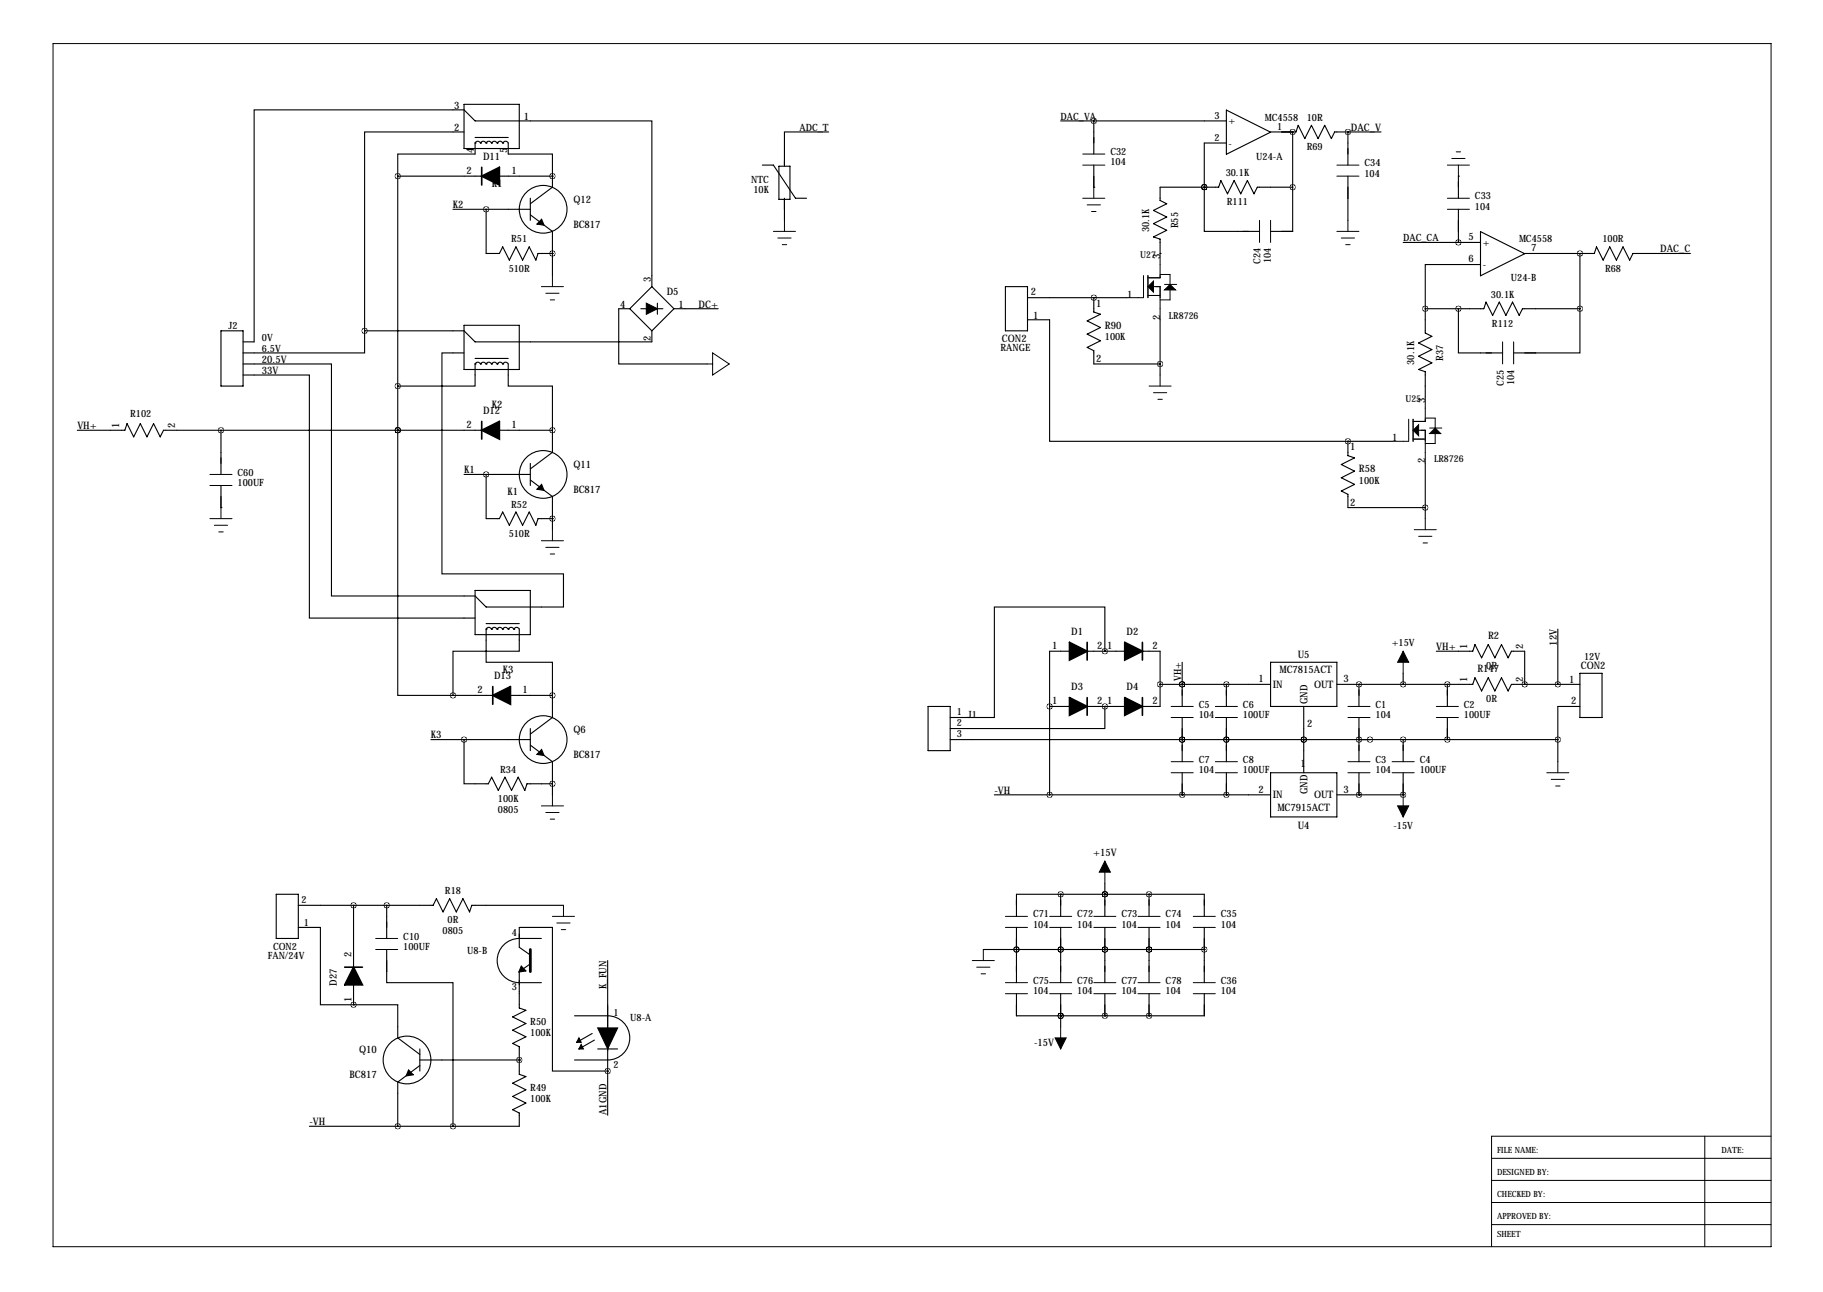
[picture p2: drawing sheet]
<svg xmlns="http://www.w3.org/2000/svg" width="419mm" height="297mm" viewBox="0 0 419 297" stroke-linecap="round" stroke-linejoin="round" font-family="sans-serif">
<g fill="none" stroke="#000" stroke-width=".23">
<path d="M12.2 10h395v276.6h-395zM248.9 35.4h5.1M248.9 38h5.1M307.3 38h5.1M332.7 38h5.1M333.8 36.4h3M334.8 34.9h1M335.3 38v2.5M177.8 53.2h5.1M178.8 54.7h3.1M179.8 56.2h1M180.3 50.7v2.5"/>
<path d="M248.9 45.6h5.1M249.9 47.1h3.1M251 48.6h1M251.5 43v2.6M266.7 58.3v5.6h-2.8M289.6 50.7v5M292.1 50.7v5M307.3 40.5h5.1M307.3 53.2h5.1M308.4 54.7h3M309.4 56.2h1M309.9 50.7v2.5"/>
<path d="M332.7 45.6h5.1M332.7 48.1h5.1M124.5 65.9h5M125.5 67.4h3M126.5 68.9h1M127 63.4v2.5M262.9 63.4v5h-3.8M263.9 67.9h2.8M263.9 63.4v5M265.2 65.9h1.5v7.6M266.7 63.1h2.3v2.3M267.7 65.4h2.8"/>
<path d="M269 66.7v2.2h-2.3M345.4 78.6v5.1M348 78.6v5.1M162.6 83.7h1.2M163.8 81.1l3.8 2.6-3.8 2.5zM264.2 88.8h5M265.2 90.3h3M266.2 91.8h1M266.7 86.2v2.6M323.8 96.4v5.1h-3.8M324.9 96.4v5.1M326.1 98.9h1.6v7.6"/>
<path d="M327.7 91.3v5.6h-2.8M327.7 96.1h2.2v2.3M328.7 98.4h2.8M329.9 99.7v2.3h-2.2M48.3 109.1h5M48.3 111.6h5M48.3 119.2h5M50.8 116.7v2.5M324.9 101h2.8M327.7 119.2v2.6M49.3 120.8h3M50.3 122.3h1"/>
<path d="M124.5 124.3h5M125.5 125.8h3M126.5 127.4h1M127 121.8v2.5M325.1 121.8h5.1M326.1 123.3h3.1M327.2 124.8h1M322.6 149.7v5.1M269.2 162.4h5.1M269.2 165h5.1M269.2 175.1h5.1M269.2 177.7h5.1"/>
<path d="M279.4 162.4h5.1M279.4 165h5.1M279.4 175.1h5.1M279.4 177.7h5.1M309.9 162.4h5.1M309.9 165h5.1M309.9 175.1h5.1M309.9 177.7h5.1M320 175.1h5.1M320 177.7h5.1M330.2 162.4h5.1M330.2 165h5.1"/>
<path d="M355.6 177.7h5.1M356.6 179.2h3.1M358.1 175.1v2.6M124.5 185.3h5M125.5 186.8h3M126.5 188.3h1M127 182.7v2.6M254 198v5.1M322.6 182.7v5.1M357.6 180.7h1M86.4 215.8h5M86.4 218.3h5"/>
<path d="M127 210.7h5.1M128 212.2h3.1M129 213.7h1M129.5 208.1v2.6M226.1 218.3v2.5M231.1 210.7h5.1M231.1 213.2h5.1M241.3 210.7h5.1M241.3 213.2h5.1M251.5 210.7h5M251.5 213.2h5M261.6 210.7h5.1"/>
<path d="M261.6 213.2h5.1M274.3 210.7h5.1M274.3 213.2h5.1M223.5 220.8h5.1M224.5 222.4h3.1M225.6 223.9h1M231.1 225.9h5.1M231.1 228.5h5.1M241.3 225.9h5.1M241.3 228.5h5.1M243.8 236.1v5.1M251.5 225.9h5"/>
<path d="M251.5 228.5h5M261.6 225.9h5.1M261.6 228.5h5.1M274.3 225.9h5.1M274.3 228.5h5.1M342.9 276.5h64.3M342.9 266.3h64.3M342.9 271.4h64.3M391.9 261.2v25.4M407.2 261.2h-64.3v25.4M342.9 281.5h64.3"/>
</g>
<g fill="none" stroke="#000" stroke-width=".25">
<path d="M106.7 30.3h-22.9v45.8M106.7 24h12.7v10.1h-12.7zM109.2 32.9a.66 .66 0 0 1 .6-.4 .66 .66 0 0 1 .6 .4M109.2 32.9h.1M109.2 32.9v2.5h-17.8v5.1M109.2 31.6h7.6M110.5 32.9a.69 .69 0 0 1 .6-.4 .69 .69 0 0 1 .7 .4 .66 .66 0 0 1 .6-.4 .66 .66 0 0 1 .6 .4M110.5 32.9h.1M111.8 32.9h.1M113 32.9a.66 .66 0 0 1 .6-.4 .66 .66 0 0 1 .7 .4M113 32.9h.1M114.3 32.9h.1"/>
<path d="M114.3 32.9a.66 .66 0 0 1 .7-.4 .66 .66 0 0 1 .6 .4M115.6 32.9h.1M115.6 32.9a.66 .66 0 0 1 .6-.4 .66 .66 0 0 1 .6 .4v2.5h10.2v5.1M175.3 38h2.5l5.1 7.6h2.5M179.1 38.2h2.5v7.6h-2.5zM190.5 30.3h-10.2v7.9M243.8 27.8h38.1M251.5 27.8v7.6M251.5 38v5M281.9 25.3l10.2 5.1-10.2 5.1zM281.9 32.9h-5v10.1M292.1 30.3h5.8l.5-1.5 1.6 3.1 1.5-3.1 1.5 3.1 1.5-3.1 1.6 3.1 .7-1.6h10.7"/>
<path d="M297.2 30.3h.1M297.2 30.3v22.9h-5.1M309.9 30.3h.1M309.9 30.3v7.7M91.4 40.5h19.3M91.4 40.5v58.4M104.1 48.1h17.8M111.8 48.1v10.2h3l.8-1.5 1.5 3 1.5-3 1.5 3 1.6-3 1.5 3 .5-1.5h3.3M114.8 40.5h12.2M121.9 45.6v5.1M121.9 49.4l5.1 3.8v10.2M127 40.5h.1"/>
<path d="M127 58.3h.1M127 40.5v2.5l-5.1 3.8M180.3 45.6v5.1M251.5 43h.1M266.7 58.3h.1M276.9 43h.1M276.9 43v10.2h12.7M297.2 43h-8.1l-.8 1.6-1.5-3.1-1.6 3.1-1.5-3.1-1.5 3.1-1.5-3.1-.5 1.5h-13.5v3.1l1.5 .7-3 1.6 3 1.5-3 1.5 3 1.5-3 1.6 1.5 .5v3.3M309.9 40.5v10.2M322.6 55.7h17.8M335.3 55.7h.1M335.3 40.5h.1"/>
<path d="M335.3 40.5v5.1M335.3 48.1v7.6M340.4 53.2l10.1 5.1-10.1 5.1zM350.5 58.3h16l.5-1.5 1.6 3 1.5-3 1.5 3 1.5-3 1.5 3 .8-1.5h13.2M363.2 58.3h.1M363.2 58.3v12.7M50.8 76.1h5.1v12.7h-5.1zM83.8 76.1v5h-27.9M83.8 76.1h22.9l2.5 2.5h40.7v-2.5M106.7 74.8h12.7v10.1h-12.7zM144.8 71h-2.6v12.7h20.4M144.8 71l5.1 5.1"/>
<path d="M147.3 71h5.1M149.9 65.9v-38.1h-40.7l-2.5-2.5h-48.3v53.3h-2.5M149.9 65.9l-5.1 5.1M149.9 65.9l5 5.1M151.1 69.7v2.5M154.9 71h10.2M154.9 71l-5 5.1M231.1 65.9h5.1v10.2h-5.1zM236.2 73.5h5.1v28h68.6M236.2 68.4h22.9M251.5 68.4h.1M251.5 68.4v3.3l1.5 .5-3.1 1.6 3.1 1.5-3.1 1.5 3.1 1.5-3.1 1.6 1.6 .7v3.1h15.2"/>
<path d="M266.7 73.5v12.7M327.7 71h13.4l.5-1.5 1.6 3 1.5-3 1.5 3 1.5-3 1.5 3 .8-1.5h13.2M327.7 71v5.6l1.5 .7-3.1 1.6 3.1 1.5-3.1 1.5 3.1 1.5-3.1 1.5 1.6 .6v5.8M335.3 71v10.1h10.1M340.4 60.8h-12.7v10.2M363.2 71v10.1h-15.2M17.8 98.9h10.9l.5-1.5 1.5 3 1.6-3 1.5 3 1.5-3 1.5 3 .8-1.5h73.1M50.8 98.9v10.2M55.9 86.2h15.2v55.9h38.1M91.4 98.9v61h12.7M91.4 98.9h.1M106.7 81.1h-5.1v50.8h27.9v7.7h-17.7l-2.6-2.6h-33v-53.3h-20.3"/>
<path d="M109.2 83.7a.66 .66 0 0 1 .6-.4 .66 .66 0 0 1 .6 .4M109.2 83.7h.1M109.2 83.7v5.1h-17.8M109.2 82.4h7.6M110.5 83.7a.69 .69 0 0 1 .6-.4 .69 .69 0 0 1 .7 .4 .66 .66 0 0 1 .6-.4 .66 .66 0 0 1 .6 .4M110.5 83.7h.1M111.8 83.7h.1M113 83.7a.66 .66 0 0 1 .6-.4 .66 .66 0 0 1 .7 .4M113 83.7h.1M114.3 83.7h.1M114.3 83.7a.66 .66 0 0 1 .7-.4 .66 .66 0 0 1 .6 .4M114.8 98.9h12.2"/>
<path d="M115.6 83.7h.1M115.6 83.7a.66 .66 0 0 1 .6-.4 .66 .66 0 0 1 .6 .4v5.1h10.2v10.1M127 98.9v5.1l-5.1 3.8M50.8 116.7h.1M50.8 111.6v5.1M106.7 109.1h15.2M111.8 109.1v10.1h3l.8-1.5 1.5 3.1 1.5-3.1 1.5 3.1 1.6-3.1 1.5 3.1 .5-1.6h3.3M121.9 106.5v5.1M121.9 110.3l5.1 3.9v7.6M127 119.2h.1M309.9 101.5h.1M309.9 101.5v3.3l1.5 .5-3 1.5 3 1.5-3 1.5 3 1.6-3 1.5 1.5 .8v3h17.8"/>
<path d="M309.9 101.5h10.1M327.7 106.5v12.7M109.2 135.7h12.7v10.2h-12.7zM104.1 159.9h9.2M111.8 144.6a.66 .66 0 0 1 .6-.4 .66 .66 0 0 1 .6 .4M111.8 144.6h.1M111.8 144.6v7.7h15.2v7.6M111.8 143.4h7.6M113 144.6a.66 .66 0 0 1 .6-.4 .66 .66 0 0 1 .7 .4M113 144.6h.1M114.3 144.6a.66 .66 0 0 1 .6-.4 .66 .66 0 0 1 .6 .4M114.3 144.6h.1"/>
<path d="M115.6 144.6a.66 .66 0 0 1 .6-.4 .66 .66 0 0 1 .6 .4M115.6 144.6h.1M116.8 144.6h.1M116.9 144.6a.66 .66 0 0 1 .6-.4 .66 .66 0 0 1 .6 .4M117.3 159.9h9.7M118.1 144.6h.1M118.2 144.6a.66 .66 0 0 1 .6-.4 .66 .66 0 0 1 .6 .4v5.1h-15.3v10.2M127 159.9v5.1l-5.1 3.8M245.9 149.7h-4.6v33M249.9 149.7h8.7M254 149.7h.1M254 149.7v-10.1h-25.4v25.4h-10.2"/>
<path d="M262.6 149.7h4.1v12.7h-4.1M266.7 157.3h25.4M271.8 157.3h.1M271.8 152.3v10.1M281.9 157.3h.1M281.9 157.3v5.1M292.1 152.3h15.2v10.1h-15.2zM307.3 157.3h31.3l.5-1.5 1.5 3.1 1.5-3.1 1.6 3.1 1.5-3.1 1.5 3.1 .8-1.6h15.7M312.4 157.3h.1M312.4 157.3v5.1M322.6 154.8v2.5M330.2 149.7h8.4l.5-1.5 1.5 3 1.5-3 1.6 3 1.5-3 1.5 3 .8-1.5h3v7.6"/>
<path d="M332.7 157.3h.1M332.7 157.3v5.1M350.5 157.3h.1M358.1 157.3h.1M358.1 144.6v12.7M363.2 154.8h5.1v10.2h-5.1zM99.1 170h22.8M106.7 170v10.2h5.6l.7-1.5 1.6 3 1.5-3 1.5 3 1.5-3 1.5 3 .6-1.5h5.8M121.9 167.5v5.1M121.9 171.3l5.1 3.8v7.6M213.4 162.4h5v10.2h-5zM218.4 170h139.7"/>
<path d="M241.3 162.4h.1M241.3 162.4h4.6M249.9 162.4h8.7M254 162.4h.1M254 162.4v5.1h-35.6M271.8 170h.1M271.8 165v10.1M271.8 177.7v5M281.9 170h.1M281.9 165v10.1M281.9 177.7v5M292.1 177.7h15.2v10.1h-15.2z"/>
<path d="M299.7 170h.1M299.7 162.4v15.3M312.4 170h.1M312.4 165v10.1M312.4 177.7v5M322.6 170h.1M322.6 170v5.1M322.6 177.7v5M332.7 170h.1M332.7 165v5M363.2 162.4h-5.1v12.7M228.6 182.7h63.5"/>
<path d="M271.8 182.7h.1M281.9 182.7h.1M307.3 182.7h15.3M312.4 182.7h.1M322.6 182.7h.1M63.5 205.6h5.1v10.2h-5.1zM68.6 213.2h5.1v17.8h7.6M68.6 208.1h31l.7-1.5 1.6 3.1 1.5-3.1 1.5 3.1 1.5-3.1 1.5 3.1 .6-1.6h21M81.3 208.1v14.3M88.9 218.3v7.6h15.2v33M88.9 208.1v7.7M121.9 219.6l-2.5-1.8v-4.6h7.6v33h12.7"/>
<path d="M124.5 215.8h-5.1a5.1 5.1 0 0 0-5.1 5 5.1 5.1 0 0 0 5.1 5.1h5.1M226.1 218.3h50.8M233.7 218.3h.1M233.7 210.7v-5.1h43.2v5.1M233.7 213.2v12.7M243.8 205.6h.1M243.8 218.3h.1M243.8 205.6v5.1M243.8 213.2v12.7M254 205.6h.1M254 218.3h.1M254 203.1v7.6"/>
<path d="M254 213.2v12.7M264.2 205.6h.1M264.2 218.3h.1M264.2 205.6v5.1M264.2 213.2v12.7M276.9 218.3h.1M276.9 213.2v12.7M81.3 231h.1M81.3 231h10.1v7.6l5.1 3.8M81.3 226.4v4.6M121.9 221.6l-2.5 1.8v8.4l1.5 .5-3 1.5 3 1.5-3 1.5 3 1.6-3 1.5 1.5 .8v6.3l1.5 .5-3 1.5 3 1.6-3 1.5 3 1.5-3 1.5 1.5 .8v3h-48.3M132.1 233.5h7.6a5.1 5.1 0 0 1 5.1 5.1 5.1 5.1 0 0 1-5.1 5.1h-7.6"/>
<path d="M136.1 237.6l-3.5 2M136.7 239.1l-3.6 2.1M139.7 220.8v18.1M233.7 228.5v5h43.2v-5M243.8 233.5h.1M243.8 228.5v7.6M254 233.5h.1M254 228.5v5M264.2 233.5h.1M264.2 228.5v5M96.5 241.2v5M96.5 243.7h22.9"/>
<path d="M96.5 245l-5.1 3.8v10.1M119.4 243.7h.1M137.4 241.2h4.6M139.7 246.2h.1M139.7 241.2v15.2"/>
<circle cx="124.9" cy="48.1" r="5.5"/>
<circle cx="124.9" cy="109.1" r="5.5"/>
<circle cx="124.9" cy="170" r="5.5"/>
<circle cx="93.6" cy="243.7" r="5.5"/>
</g>
<path d="M110.7 40.5l4.1-2v4zM110.7 98.9l4.1-2v4.1zM113.3 159.9l4-2.1v4.1zM245.9 147.7l4 2-4 2.1zM258.6 147.7l4 2-4 2.1zM245.9 160.4l4 2-4 2.1zM258.6 160.4l4 2-4 2.1zM81.3 222.4l2 4h-4.1z" fill="#000" stroke="#000" stroke-width=".38"/>
<path d="M110.7 38.5v4M110.7 96.9v4.1M113.3 157.8v4.1M249.9 147.7v4.1M262.6 147.7v4.1M249.9 160.4v4.1M262.6 160.4v4.1M79.2 222.4h4.1" fill="none" stroke="#000" stroke-width=".38"/>
<path d="M263.9 65.9l1.3-1.3v2.6zM269 65.4l1.3 1.3h-2.6zM326.1 97.6v2.6l-1.2-1.3zM328.7 99.7l1.2-1.3 1.3 1.3zM322.6 149.7l1.2 2.6h-2.5zM254 198l1.3 2.5h-2.6zM321.3 185.3h2.5l-1.2 2.5zM242.6 238.6h2.5l-1.3 2.6z" fill="#000" stroke="#000" stroke-width=".23"/>
<path d="M124.5 50.4l.6 1.4-1.7-.3zM148.6 69.7l2.5 1.3-2.5 1.2zM124.5 111.4l.6 1.3-1.7-.2zM124.5 172.3l.6 1.4-1.7-.3zM119.8 222.1l1.1 1.1-1.6 .3zM133.1 238.6l.5 1h-1zM139.7 236.3h2.3l-2.3 4.9zM137.4 236.3h2.3v4.9zM93.9 246l1.1 1.1-1.6 .3zM133.6 240.1l.5 1.1h-1z" fill="#000" stroke="#000" stroke-width=".25"/>
<path d="M121.9 218.3v5.1" fill="none" stroke="#000" stroke-width=".63"/>
<path d="M322.5 182.7a.05 .05 0 0 0 .1 0 .05 .05 0 0 0-.1 0zM312.4 170a.05 .05 0 0 0 .1 0 .05 .05 0 0 0-.1 0zM322.5 170a.05 .05 0 0 0 .1 0 .05 .05 0 0 0-.1 0zM271.7 157.3a.05 .05 0 0 0 .1 0 .05 .05 0 0 0-.1 0zM271.7 182.7a.05 .05 0 0 0 .1 0 .05 .05 0 0 0-.1 0zM271.7 170a.05 .05 0 0 0 .1 0 .05 .05 0 0 0-.1 0zM271.7 170a.05 .05 0 0 0 .1 0 .05 .05 0 0 0-.1 0zM281.9 170a.05 .05 0 0 0 .1 0 .05 .05 0 0 0-.1 0zM281.9 157.3a.05 .05 0 0 0 .1 0 .05 .05 0 0 0-.1 0zM281.9 170a.05 .05 0 0 0 .1 0 .05 .05 0 0 0-.1 0zM299.7 170a.05 .05 0 0 0 .1 0 .05 .05 0 0 0-.1 0zM281.9 182.7a.05 .05 0 0 0 .1 0 .05 .05 0 0 0-.1 0zM312.4 157.3a.05 .05 0 0 0 .1 0 .05 .05 0 0 0-.1 0zM312.4 182.7a.05 .05 0 0 0 .1 0 .05 .05 0 0 0-.1 0zM314.9 170a.05 .05 0 0 0 .1 0 .05 .05 0 0 0-.1 0zM299.7 170a.05 .05 0 0 0 .1 0 .05 .05 0 0 0-.1 0zM271.7 157.3a.05 .05 0 0 0 .1 0 .05 .05 0 0 0-.1 0zM327.6 116.7a.05 .05 0 0 0 .1 0 .05 .05 0 0 0-.1 0zM322.5 157.3a.05 .05 0 0 0 .1 0 .05 .05 0 0 0-.1 0zM332.7 170a.05 .05 0 0 0 .1 0 .05 .05 0 0 0-.1 0zM332.7 157.3a.05 .05 0 0 0 .1 0 .05 .05 0 0 0-.1 0zM358.1 157.3a.05 .05 0 0 0 .1 0 .05 .05 0 0 0-.1 0zM358.1 170a.05 .05 0 0 0 .1 0 .05 .05 0 0 0-.1 0zM327.6 71a.05 .05 0 0 0 .1 0 .05 .05 0 0 0-.1 0zM276.8 43a.05 .05 0 0 0 .1 0 .05 .05 0 0 0-.1 0zM350.5 157.3a.05 .05 0 0 0 .1 0 .05 .05 0 0 0-.1 0zM111.7 109.1a.05 .05 0 0 0 .1 0 .05 .05 0 0 0-.1 0zM111.7 48.1a.05 .05 0 0 0 .1 0 .05 .05 0 0 0-.1 0zM106.6 170a.05 .05 0 0 0 .1 0 .05 .05 0 0 0-.1 0zM83.8 76.1a.05 .05 0 0 0 .1 0 .05 .05 0 0 0-.1 0zM91.4 98.9a.05 .05 0 0 0 .1 0 .05 .05 0 0 0-.1 0zM104.1 159.9a.05 .05 0 0 0 .1 0 .05 .05 0 0 0-.1 0zM251.4 68.4a.05 .05 0 0 0 .1 0 .05 .05 0 0 0-.1 0zM309.8 101.5a.05 .05 0 0 0 .1 0 .05 .05 0 0 0-.1 0zM297.1 43a.05 .05 0 0 0 .1 0 .05 .05 0 0 0-.1 0zM276.8 43a.05 .05 0 0 0 .1 0 .05 .05 0 0 0-.1 0zM363.2 71a.05 .05 0 0 0 .1 0 .05 .05 0 0 0-.1 0zM335.2 71a.05 .05 0 0 0 .1 0 .05 .05 0 0 0-.1 0zM119.3 243.7a.05 .05 0 0 0 .1 0 .05 .05 0 0 0-.1 0zM91.4 258.9a.05 .05 0 0 0 .1 0 .05 .05 0 0 0-.1 0zM104.1 258.9a.05 .05 0 0 0 .1 0 .05 .05 0 0 0-.1 0zM243.8 205.6a.05 .05 0 0 0 .1 0 .05 .05 0 0 0-.1 0zM243.8 233.5a.05 .05 0 0 0 .1 0 .05 .05 0 0 0-.1 0zM243.8 233.5a.05 .05 0 0 0 .1 0 .05 .05 0 0 0-.1 0zM264.1 218.3a.05 .05 0 0 0 .1 0 .05 .05 0 0 0-.1 0zM243.8 218.3a.05 .05 0 0 0 .1 0 .05 .05 0 0 0-.1 0zM243.8 218.3a.05 .05 0 0 0 .1 0 .05 .05 0 0 0-.1 0zM233.6 218.3a.05 .05 0 0 0 .1 0 .05 .05 0 0 0-.1 0zM233.6 218.3a.05 .05 0 0 0 .1 0 .05 .05 0 0 0-.1 0zM91.4 40.5a.05 .05 0 0 0 .1 0 .05 .05 0 0 0-.1 0zM91.4 88.8a.05 .05 0 0 0 .1 0 .05 .05 0 0 0-.1 0zM91.4 98.9a.05 .05 0 0 0 .1 0 .05 .05 0 0 0-.1 0zM363.2 58.3a.05 .05 0 0 0 .1 0 .05 .05 0 0 0-.1 0zM297.1 30.3a.05 .05 0 0 0 .1 0 .05 .05 0 0 0-.1 0zM251.4 27.8a.05 .05 0 0 0 .1 0 .05 .05 0 0 0-.1 0zM335.2 55.7a.05 .05 0 0 0 .1 0 .05 .05 0 0 0-.1 0zM309.8 30.3a.05 .05 0 0 0 .1 0 .05 .05 0 0 0-.1 0zM264.1 205.6a.05 .05 0 0 0 .1 0 .05 .05 0 0 0-.1 0zM264.1 233.5a.05 .05 0 0 0 .1 0 .05 .05 0 0 0-.1 0zM264.1 218.3a.05 .05 0 0 0 .1 0 .05 .05 0 0 0-.1 0zM276.8 218.3a.05 .05 0 0 0 .1 0 .05 .05 0 0 0-.1 0zM81.2 208.1a.05 .05 0 0 0 .1 0 .05 .05 0 0 0-.1 0zM81.2 231a.05 .05 0 0 0 .1 0 .05 .05 0 0 0-.1 0z" fill="#000" stroke="#000" stroke-width="1.3"/>
<g font-size="2.4">
<text x="104.4" y="25">3</text>
<text x="120.4" y="27.5">1</text>
<text x="104.4" y="30.1">2</text>
<text x="109" y="35.1" transform="rotate(-90 109 35.1)">4</text>
<text x="116.6" y="35.1" transform="rotate(-90 116.6 35.1)">5</text>
<text x="310.6" y="30.1">DAC_V</text>
<text x="107.2" y="40">2</text>
<text x="111.1" y="36.7">D11</text>
<text x="117.6" y="40">1</text>
<text x="104.1" y="47.9">K2</text>
<text x="113.1" y="43">K1</text>
<text x="131.8" y="46.6">Q12</text>
<text x="131.8" y="52.3">BC817</text>
<text x="266.7" y="59.5" transform="rotate(-90 266.7 59.5)">3</text>
<text x="337.6" y="55.2">5</text>
<text x="352" y="57.8">7</text>
<text x="381.7" y="58">DAC_C</text>
<text x="149.6" y="64.9" transform="rotate(-90 149.6 64.9)">3</text>
<text x="337.6" y="60.3">6</text>
<text x="142.5" y="70.7">4</text>
<text x="153.3" y="67.7">D5</text>
<text x="156" y="70.7">1</text>
<text x="160.6" y="70.7">DC+</text>
<text x="237" y="67.9">2</text>
<text x="252" y="70.5">1</text>
<text x="259.1" y="68.4">1</text>
<text x="237.5" y="73.3">1</text>
<text x="254" y="75.6">R90</text>
<text x="266.7" y="73.5" transform="rotate(-90 266.7 73.5)">2</text>
<text x="60.2" y="83.4">20.5V</text>
<text x="149.6" y="78.3" transform="rotate(-90 149.6 78.3)">2</text>
<text x="230.3" y="78.6">CON2</text>
<text x="252" y="83.3">2</text>
<text x="60.2" y="86">33V</text>
<text x="111.1" y="95.1">D12</text>
<text x="113.1" y="93.8">K2</text>
<text x="327.7" y="92.6" transform="rotate(-90 327.7 92.6)">3</text>
<text x="17.8" y="98.7">VH+</text>
<text x="27.4" y="98.4" transform="rotate(-90 27.4 98.4)">1</text>
<text x="40.3" y="98.4" transform="rotate(-90 40.3 98.4)">2</text>
<text x="107.2" y="98.4">2</text>
<text x="117.6" y="98.4">1</text>
<text x="320.1" y="101.5">1</text>
<text x="131.8" y="107.6">Q11</text>
<text x="310.4" y="103.5">1</text>
<text x="327.7" y="106.5" transform="rotate(-90 327.7 106.5)">2</text>
<text x="106.7" y="108.8">K1</text>
<text x="116.7" y="113.9">K1</text>
<text x="131.8" y="113.3">BC817</text>
<text x="312.4" y="108.6">R58</text>
<text x="310.4" y="116.3">2</text>
<text x="241.9" y="149.2">1</text>
<text x="246.3" y="145.9">D1</text>
<text x="252.2" y="149.2">2</text>
<text x="254.6" y="149.2">1</text>
<text x="259" y="145.9">D2</text>
<text x="264.9" y="149.2">2</text>
<text x="330.2" y="149.5">VH+</text>
<text x="337.3" y="149.2" transform="rotate(-90 337.3 149.2)">1</text>
<text x="342.1" y="146.8">R2</text>
<text x="350.1" y="149.2" transform="rotate(-90 350.1 149.2)">2</text>
<text x="357.9" y="148.4" transform="rotate(-90 357.9 148.4)">12V</text>
<text x="115.6" y="154.8">K3</text>
<text x="294.2" y="154.7">MC7815ACT</text>
<text x="298.4" y="151.2">U5</text>
<text x="339.6" y="154.4">R147</text>
<text x="363.4" y="153.9">CON2</text>
<text x="109.8" y="159.4">2</text>
<text x="113.6" y="156.1">D13</text>
<text x="120.1" y="159.4">1</text>
<text x="241.9" y="161.9">1</text>
<text x="246.3" y="158.6">D3</text>
<text x="252.2" y="161.9">2</text>
<text x="254.6" y="161.9">1</text>
<text x="259" y="158.6">D4</text>
<text x="264.9" y="161.9">2</text>
<text x="289.4" y="156.8">1</text>
<text x="292.6" y="158.2">IN</text>
<text x="300.6" y="161.9" transform="rotate(-90 300.6 161.9)">GND</text>
<text x="302.1" y="158.2">OUT</text>
<text x="308.9" y="156.8">3</text>
<text x="337.3" y="156.8" transform="rotate(-90 337.3 156.8)">1</text>
<text x="350.1" y="156.8" transform="rotate(-90 350.1 156.8)">2</text>
<text x="360.7" y="157.1">1</text>
<text x="361.2" y="161.9">2</text>
<text x="300.5" y="167.1">2</text>
<text x="99.1" y="169.8">K3</text>
<text x="131.8" y="168.5">Q6</text>
<text x="131.8" y="174.2">BC817</text>
<text x="299" y="176.3">1</text>
<text x="228.6" y="182.5">-VH</text>
<text x="289.4" y="182.2">2</text>
<text x="292.6" y="183.6">IN</text>
<text x="300.6" y="182.6" transform="rotate(-90 300.6 182.6)">GND</text>
<text x="302.1" y="183.6">OUT</text>
<text x="308.9" y="182.2">3</text>
<text x="293.7" y="186.5">MC7915ACT</text>
<text x="298.4" y="190.5">U4</text>
<text x="251.3" y="196.7">+15V</text>
<text x="80.8" y="220.1" transform="rotate(-90 80.8 220.1)">2</text>
<text x="77.5" y="226.6" transform="rotate(-90 77.5 226.6)">D27</text>
<text x="139.4" y="227.4" transform="rotate(-90 139.4 227.4)">K_FUN</text>
<text x="80.8" y="230.4" transform="rotate(-90 80.8 230.4)">1</text>
<text x="82.5" y="242.2">Q10</text>
<text x="237.7" y="240.4">-15V</text>
<text x="80.4" y="247.9">BC817</text>
<text x="139.4" y="256.4" transform="rotate(-90 139.4 256.4)">A1GND</text>
<text x="71.1" y="258.7">-VH</text>
</g>
<g font-size="2.3">
<text x="243.8" y="27.5">DAC_VA</text>
<text x="279.2" y="27.3">3</text>
<text x="282.4" y="28.6">+</text>
<text x="290.8" y="27.8">MC4558</text>
<text x="293.6" y="29.8">1</text>
<text x="300.4" y="27.8">10R</text>
<text x="183.8" y="30.1">ADC_T</text>
<text x="255.3" y="35.7">C32</text>
<text x="279.2" y="32.4">2</text>
<text x="282.4" y="33.7">-</text>
<text x="300.4" y="34.5">R69</text>
<text x="255.3" y="38">104</text>
<text x="281.8" y="40.5">30.1K</text>
<text x="288.8" y="36.8">U24-A</text>
<text x="313.7" y="38.2">C34</text>
<text x="313.7" y="40.6">104</text>
<text x="172.7" y="42">NTC</text>
<text x="173.2" y="44.4">10K</text>
<text x="282" y="47.2">R111</text>
<text x="339.1" y="45.8">C33</text>
<text x="264.2" y="53.4" transform="rotate(-90 264.2 53.4)">30.1K</text>
<text x="270.9" y="52.5" transform="rotate(-90 270.9 52.5)">R55</text>
<text x="339.1" y="48.2">104</text>
<text x="117.5" y="55.7">R51</text>
<text x="322.6" y="55.5">DAC_CA</text>
<text x="340.9" y="56.5">+</text>
<text x="349.2" y="55.7">MC4558</text>
<text x="368.4" y="55.7">100R</text>
<text x="116.9" y="62.4">510R</text>
<text x="289.8" y="60.7" transform="rotate(-90 289.8 60.7)">C24</text>
<text x="292.2" y="60.6" transform="rotate(-90 292.2 60.6)">104</text>
<text x="340.9" y="61.7">-</text>
<text x="347.4" y="64.7">U24-B</text>
<text x="369" y="62.4">R68</text>
<text x="342.7" y="68.4">30.1K</text>
<text x="52.5" y="75.6">J2</text>
<text x="343" y="75.1">R112</text>
<text x="60.2" y="78.3">0V</text>
<text x="60.2" y="80.9">6.5V</text>
<text x="230" y="80.7">RANGE</text>
<text x="254" y="78.2">100K</text>
<text x="325.1" y="83.8" transform="rotate(-90 325.1 83.8)">30.1K</text>
<text x="331.8" y="83" transform="rotate(-90 331.8 83)">R37</text>
<text x="345.7" y="88.6" transform="rotate(-90 345.7 88.6)">C25</text>
<text x="348.1" y="88.5" transform="rotate(-90 348.1 88.5)">104</text>
<text x="29.9" y="96">R102</text>
<text x="54.6" y="109.3">C60</text>
<text x="54.6" y="111.7">100UF</text>
<text x="312.4" y="111.2">100K</text>
<text x="117.5" y="116.7">R52</text>
<text x="116.9" y="123.4">510R</text>
<text x="319.9" y="148.4">+15V</text>
<text x="341.7" y="153.8">0R</text>
<text x="364.2" y="151.8">12V</text>
<text x="271.5" y="156.6" transform="rotate(-90 271.5 156.6)">VH+</text>
<text x="341.7" y="161.4">0R</text>
<text x="220" y="164.5">1 J1</text>
<text x="220" y="167">2</text>
<text x="275.6" y="162.7">C5</text>
<text x="275.6" y="165">104</text>
<text x="285.7" y="162.7">C6</text>
<text x="285.7" y="165">100UF</text>
<text x="316.2" y="162.7">C1</text>
<text x="316.2" y="165">104</text>
<text x="336.5" y="162.7">C2</text>
<text x="336.5" y="165">100UF</text>
<text x="220" y="169.5">3</text>
<text x="115" y="177.7">R34</text>
<text x="275.6" y="175.4">C7</text>
<text x="275.6" y="177.7">104</text>
<text x="285.7" y="175.4">C8</text>
<text x="285.7" y="177.7">100UF</text>
<text x="316.2" y="175.4">C3</text>
<text x="316.2" y="177.7">104</text>
<text x="326.4" y="175.4">C4</text>
<text x="326.4" y="177.7">100UF</text>
<text x="114.5" y="184.4">100K</text>
<text x="114.5" y="186.9">0805</text>
<text x="320.3" y="190.6">-15V</text>
<text x="69.3" y="207.6">2</text>
<text x="102.3" y="205.6">R18</text>
<text x="69.8" y="213">1</text>
<text x="101.8" y="214.8">0805</text>
<text x="102.9" y="212.3">0R</text>
<text x="117.7" y="215.3">4</text>
<text x="237.5" y="210.9">C71</text>
<text x="237.5" y="213.3">104</text>
<text x="247.6" y="210.9">C72</text>
<text x="247.6" y="213.3">104</text>
<text x="257.8" y="210.9">C73</text>
<text x="257.8" y="213.3">104</text>
<text x="268" y="210.9">C74</text>
<text x="268" y="213.3">104</text>
<text x="280.7" y="210.9">C35</text>
<text x="280.7" y="213.3">104</text>
<text x="61.6" y="220.4">FAN/24V</text>
<text x="62.8" y="218.3">CON2</text>
<text x="92.7" y="216">C10</text>
<text x="92.7" y="218.4">100UF</text>
<text x="107.4" y="219.3">U8-B</text>
<text x="117.7" y="227.5">3</text>
<text x="237.5" y="226.2">C75</text>
<text x="247.6" y="226.2">C76</text>
<text x="257.8" y="226.2">C77</text>
<text x="268" y="226.2">C78</text>
<text x="280.7" y="226.2">C36</text>
<text x="141.1" y="233.5">1</text>
<text x="237.5" y="228.5">104</text>
<text x="247.6" y="228.5">104</text>
<text x="257.8" y="228.5">104</text>
<text x="268" y="228.5">104</text>
<text x="280.7" y="228.5">104</text>
<text x="121.9" y="235.6">R50</text>
<text x="121.9" y="238.2">100K</text>
<text x="144.9" y="234.8">U8-A</text>
<text x="141.1" y="245.6">2</text>
<text x="121.9" y="250.8">R49</text>
<text x="121.9" y="253.4">100K</text>
</g>
<g font-size="2.2">
<text x="262.1" y="59.3">U27</text>
<text x="268.7" y="73.3">LR8726</text>
<text x="323.1" y="92.3">U25</text>
<text x="329.7" y="106.3">LR8726</text>
</g>
<g font-size="2">
<text x="344.2" y="265">FILE NAME:</text>
<text x="395.7" y="265">DATE:</text>
<text x="344.2" y="275.2">CHECKED BY:</text>
<text x="344.2" y="270.1">DESIGNED BY:</text>
<text x="344.2" y="280.3">APPROVED BY:</text>
<text x="344.2" y="284.3">SHEET</text>
</g>
</svg>
